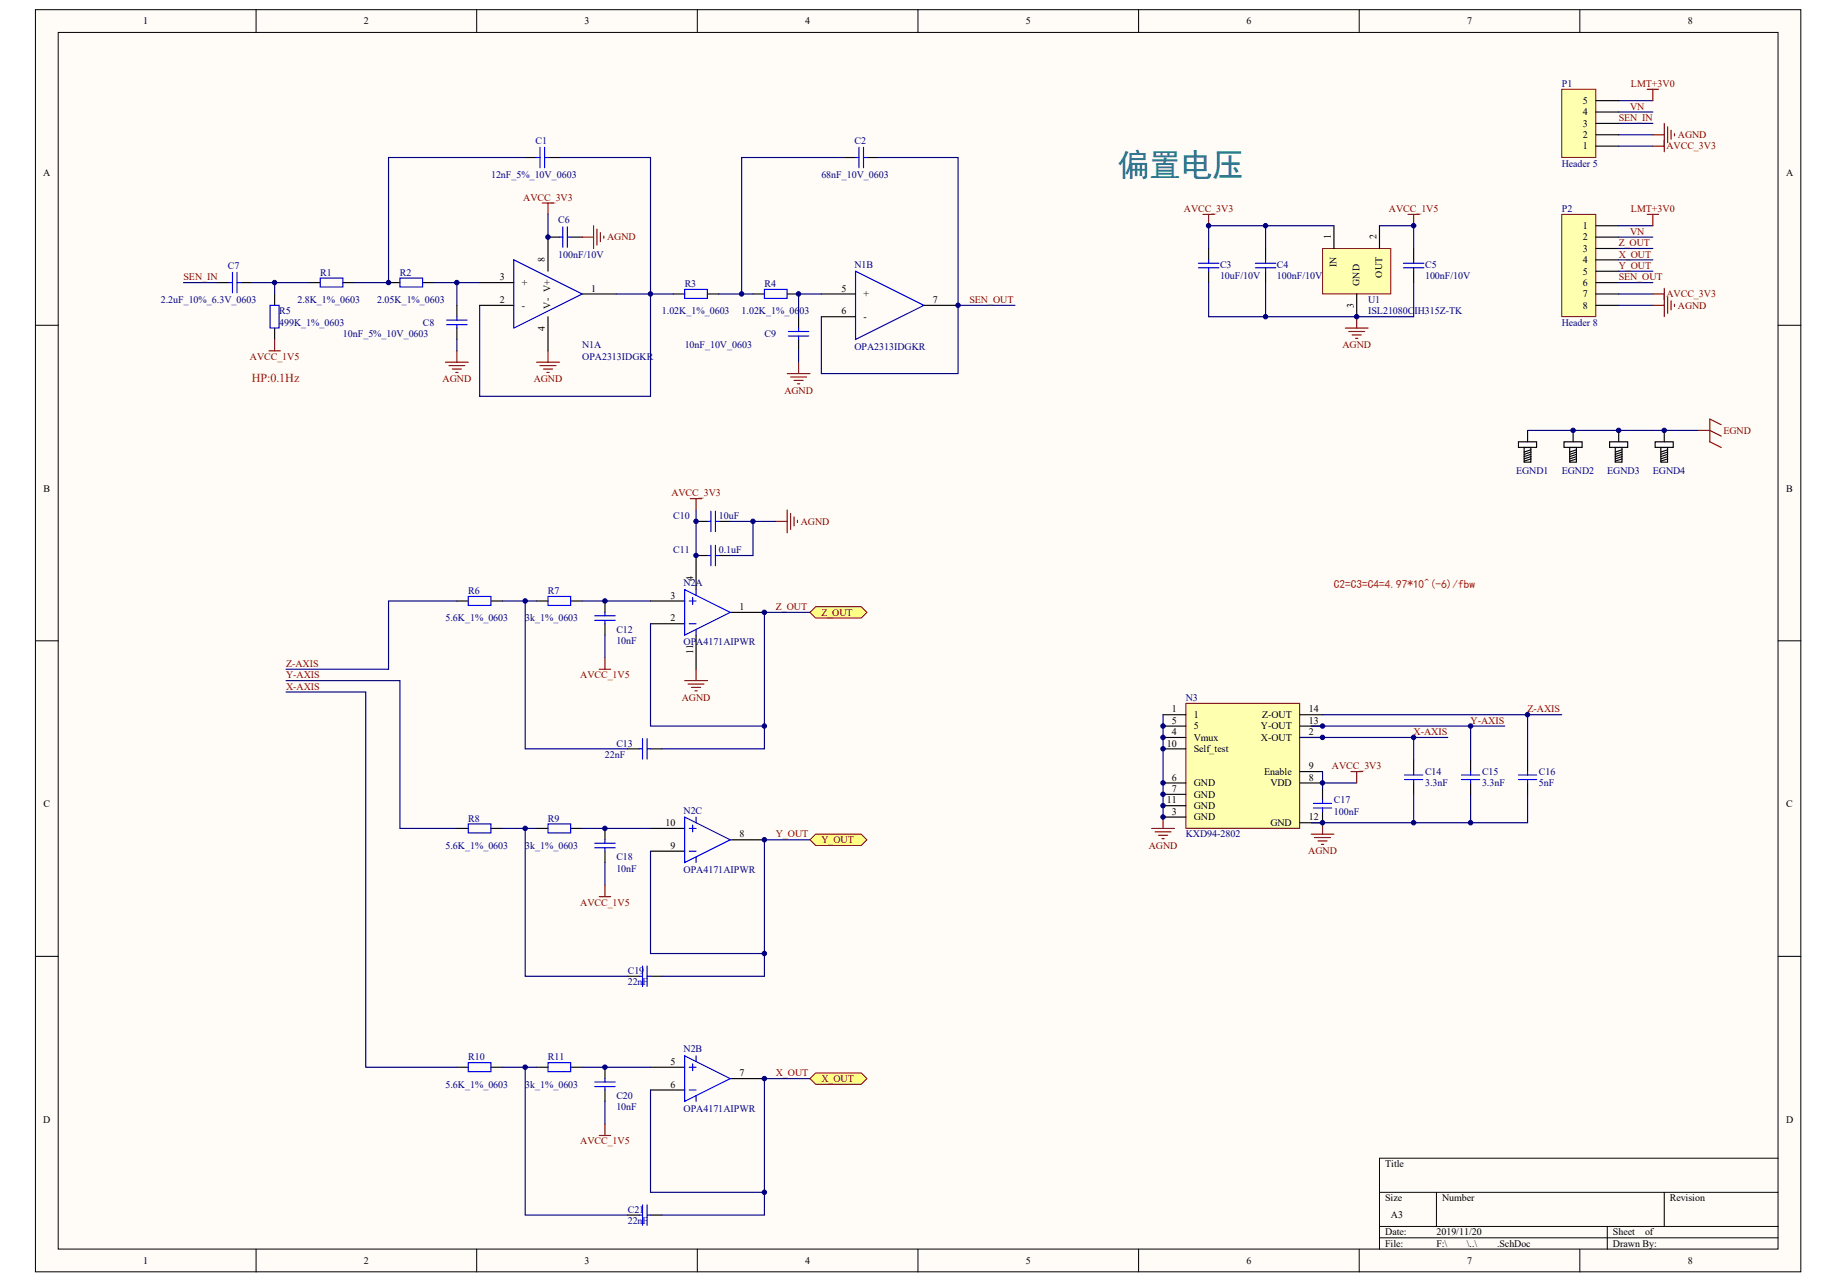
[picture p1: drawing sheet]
<svg xmlns="http://www.w3.org/2000/svg" width="289mm" height="202mm" viewBox="0 0 289 202" stroke-linecap="round" stroke-linejoin="round" font-family="sans-serif">
<g fill="#fffcf8" stroke="#000" stroke-width=".16">
<path d="M5.6 1.5h277.3v198.3h-277.3z"/>
<path d="M9.1 5.1h270.2v191.1h-270.2z"/>
</g>
<g fill="none" stroke="#000" stroke-width=".16">
<path d="M40.2 1.5v3.6M74.9 1.5v3.6M109.6 1.5v3.6M144.2 1.5v3.6M178.9 1.5v3.6M213.5 1.5v3.6M248.2 1.5v3.6M5.6 51.1h3.5M279.4 51.1h3.5M5.6 100.6h3.5M279.4 100.6h3.5M5.6 150.2h3.5"/>
<path d="M279.4 150.2h3.5M40.2 196.2v3.6M74.9 196.2v3.6M109.6 196.2v3.6M144.2 196.2v3.6M178.9 196.2v3.6M213.5 196.2v3.6M216.7 187.3h62.7M216.7 192.6h62.7M216.7 194.4h62.7M225.7 187.3v5.3M248.2 196.2v3.6"/>
<path d="M252.5 192.6v3.6M261.5 187.3v5.3M279.4 181.9h-62.7v14.3"/>
</g>
<path d="M207.8 123.9v1.8M207.8 127.4v1.8" fill="none" stroke="#000" stroke-width=".18"/>
<path d="M206.4 126.9h2.8M206.4 126.2h2.8M207.8 125.7v.5M207.8 126.9v.5" fill="none" stroke="#00f" stroke-width=".18"/>
<path d="M180.9 130.1h3.6M181.5 130.7h2.5M182 131.2h1.4M182.6 131.7h.3M182.7 128.3v1.8" fill="none" stroke="#800000" stroke-width=".18"/>
<path d="M186.3 110.5h17.9v19.6h-17.9z" fill="#ffffb0" stroke="#800000" stroke-width=".16"/>
<g fill="none" stroke="#000" stroke-width=".18">
<path d="M182.7 112.3h3.6M182.7 115.8h3.6M182.7 114h3.6M182.7 117.6h3.6M204.2 112.3h3.6M204.2 115.8h3.6M204.2 114h3.6M222.1 119.4v1.8M231 119.4v1.8M240 119.4v1.8M182.7 128.3h3.6M182.7 123h3.6"/>
<path d="M182.7 124.8h3.6M182.7 126.5h3.6M204.2 123h3.6M204.2 121.2h3.6M204.2 129.2h3.6M222.1 123v1.8M231 123v1.8M240 123v1.8"/>
</g>
<g fill="none" stroke="#000080" stroke-width=".18">
<path d="M254.3 15.8h5.4M254.3 17.6h5.4M254.3 19.4h5.4M254.3 21.2h5.4M182.7 112.3v16M204.2 115.8h17.9v3.6M206 114h25v5.4M207.8 112.3h32.2v7.1M222.1 115.8h5.4M231 114h5.4M240 112.3h5.4M206 129.2h25"/>
<path d="M207.8 121.2v1.8h5.4M207.8 123v.9M222.1 124.8v4.4M231 124.8v4.4h9v-4.4"/>
</g>
<path d="M261.5 19.4v3.6M262 19.9v2.5M259.7 21.2h1.8M262.5 20.5v1.4M263.1 21v.3M206 131h3.6M206.5 131.5h2.5M207.1 132.1h1.4M207.6 132.6h.4M207.8 129.2v1.8M212.3 121.2h1.7M213.2 121.2v1.8" fill="none" stroke="#800000" stroke-width=".18"/>
<path d="M220.7 122.4h2.8M220.7 121.7h2.8M222.1 121.2v.5M222.1 122.4v.6M229.6 122.4h2.9M229.6 121.7h2.9M231 121.2v.5M231 122.4v.6M238.6 122.4h2.8M238.6 121.7h2.8M240 121.2v.5M240 122.4v.6" fill="none" stroke="#00f" stroke-width=".18"/>
<path d="M245.4 14h5.3v10.7h-5.3z" fill="#ffffb0" stroke="#800000" stroke-width=".16"/>
<path d="M250.7 19.4h3.6M250.7 17.6h3.6M250.7 15.8h3.6M250.7 23h3.6M250.7 21.2h3.6" fill="none" stroke="#000" stroke-width=".18"/>
<path d="M254.3 23h5.4" fill="none" stroke="#000080" stroke-width=".18"/>
<path d="M259.7 23h1.8M261.5 22.1v1.7" fill="none" stroke="#800000" stroke-width=".18"/>
<g fill="#fff" stroke="#000" stroke-width=".18">
<path d="M238.6 69.4h2.8v.9h-2.8z"/>
<path d="M239.5 70.3h1v2.3h-1z"/>
</g>
<path d="M240 67.6v1.8M240.5 70.6l-1 .4M240.5 71l-1 .4M240.5 71.4l-1 .3M240.5 71.7l-1 .4M240.5 72.1l-1 .3" fill="none" stroke="#000" stroke-width=".18"/>
<g fill="#fff" stroke="#000" stroke-width=".18">
<path d="M245.7 69.4h2.9v.9h-2.9z"/>
<path d="M246.6 70.3h1.1v2.3h-1.1z"/>
</g>
<path d="M247.2 67.6v1.8M247.7 70.6l-1.1 .4M247.7 71l-1.1 .4M247.7 71.4l-1.1 .3M247.7 71.7l-1.1 .4M247.7 72.1l-1.1 .3" fill="none" stroke="#000" stroke-width=".18"/>
<g fill="#fff" stroke="#000" stroke-width=".18">
<path d="M252.9 69.4h2.8v.9h-2.8z"/>
<path d="M253.8 70.3h1v2.3h-1z"/>
</g>
<path d="M254.3 67.6v1.8M254.8 70.6l-1 .4M254.8 71l-1 .4M254.8 71.4l-1 .3M254.8 71.7l-1 .4M254.8 72.1l-1 .3" fill="none" stroke="#000" stroke-width=".18"/>
<g fill="#fff" stroke="#000" stroke-width=".18">
<path d="M260 69.4h2.9v.9h-2.9z"/>
<path d="M260.9 70.3h1.1v2.3h-1.1z"/>
</g>
<path d="M261.5 67.6v1.8M262 70.6l-1.1 .4M262 71l-1.1 .4M262 71.4l-1.1 .3M262 71.7l-1.1 .4M262 72.1l-1.1 .3" fill="none" stroke="#000" stroke-width=".18"/>
<path d="M240 67.6h26.8" fill="none" stroke="#000080" stroke-width=".18"/>
<path d="M266.8 67.6h1.8l1.8 .9M270.4 66.7l-1.8-.9v3.6l1.8 .9" fill="none" stroke="#800000" stroke-width=".18"/>
<path d="M245.4 33.7h5.3v16h-5.3z" fill="#ffffb0" stroke="#800000" stroke-width=".16"/>
<path d="M250.7 35.5h3.6M250.7 37.2h3.6M250.7 39h3.6M250.7 40.8h3.6M250.7 42.6h3.6M250.7 44.4h3.6M250.7 46.2h3.6M250.7 48h3.6" fill="none" stroke="#000" stroke-width=".18"/>
<path d="M254.3 35.5h5.4M254.3 37.2h5.4M254.3 39h5.4M254.3 46.2h5.4M254.3 48h5.4M254.3 40.8h5.4M254.3 42.6h5.4M254.3 44.4h5.4" fill="none" stroke="#000080" stroke-width=".18"/>
<path d="M258.8 14h1.8M259.7 14v1.8M258.8 33.7h1.8M259.7 33.7v1.8M259.7 46.2h1.8M259.7 48h1.8M261.5 45.3v4.4M262 46.7v2.5M262.5 47.2v1.5M263.1 47.8v.3" fill="none" stroke="#800000" stroke-width=".18"/>
<path d="M207.8 39h10.7v7.2h-10.7z" fill="#ffffb0" stroke="#800000" stroke-width=".16"/>
<g fill="none" stroke="#000" stroke-width=".18">
<path d="M82.5 24.7h1.8M86.1 24.7h1.8M87.9 37.2h-1.8v5.4M89.7 37.2h1.8M132.6 24.7h1.8M136.2 24.7h1.8M189.9 39v1.8M198.8 39v1.8M209.6 35.5v3.5M216.7 35.5v3.5M222.1 39v1.8M34.2 44.4h1.8"/>
<path d="M37.8 44.4h1.8M43.1 46.2v1.8M43.1 51.5v1.8M48.5 44.4h1.8M53.9 44.4h1.8M61 44.4h1.8M66.4 44.4h1.8M71.8 48v1.7M71.8 51.5v1.8M75.4 44.4h5.3M75.4 48h5.3M86.1 49.7v5.4"/>
<path d="M91.5 46.2h5.3M105.8 46.2h1.8M111.1 46.2h1.8M118.3 46.2h1.8M123.7 46.2h1.8M125.5 49.7v1.8M125.5 53.3v1.8M129 46.2h5.4M129 49.7h5.4M145.2 48h5.3M189.9 42.6v1.8M198.8 42.6v1.8"/>
<path d="M213.2 46.2v3.5M222.1 42.6v1.8M95 94.4v1.8M95 98v1.8M102.2 94.4h5.4M102.2 98h5.4M109.4 99.8v5.3M111.1 87.3h-1.7v5.3M112.9 87.3h1.8M114.7 96.2h5.4M98.6 117.6h1.8M102.2 117.6h1.8"/>
<path d="M102.2 130.1h5.4M102.2 133.7h5.4M114.7 131.9h5.4M102.2 167.6h5.4M102.2 171.2h5.4M114.7 169.4h5.4"/>
</g>
<g fill="none" stroke="#00f" stroke-width=".18">
<path d="M84.3 24.7h.5M84.8 23.1v3.2M85.6 24.7h.5M85.6 23.1v3.2M87.9 37.2h.5M88.4 35.6v3.3M89.1 37.2h.6M89.1 35.6v3.3M134.4 24.7h.5M134.9 23.1v3.2M135.7 24.7h.5M135.7 23.1v3.2"/>
<path d="M36 44.4h.5M36.5 42.8v3.2M37.2 44.4h.6M37.2 42.8v3.2M42.4 48h1.4v3.5h-1.4zM50.3 43.7h3.6v1.4h-3.6zM62.8 43.7h3.6v1.4h-3.6zM70.2 50.3h3.2M70.2 51h3.2M71.8 49.7v.6M71.8 51v.5M80.7 40.8l10.8 5.4-10.8 5.3z"/>
<path d="M107.6 45.5h3.5v1.4h-3.5zM120.1 45.5h3.6v1.4h-3.6zM123.9 52.1h3.2M123.9 52.8h3.2M125.5 51.5v.6M125.5 52.8v.5M134.4 42.6l10.8 5.4-10.8 5.3zM188.3 42.1h3.2M188.3 41.4h3.2M189.9 40.8v.6M189.9 42.1v.5M197.2 42.1h3.2"/>
<path d="M197.2 41.4h3.2M198.8 40.8v.6M198.8 42.1v.5M220.5 42.1h3.2M220.5 41.4h3.2M222.1 40.8v.6M222.1 42.1v.5M93.4 97.4h3.3M93.4 96.7h3.3M95 96.2v.5M95 97.4v.6M107.6 92.6l7.1 3.6-7.1 3.6z"/>
<path d="M108.3 98h1.1M108.3 94.4h1.1M108.8 93.9v1M109.4 92.6v.9M109.4 98.9v.9M111.1 87.3h.6M111.7 85.6v3.3M112.4 87.3h.5M112.4 85.6v3.3M100.4 117.6h.5M100.9 116v3.2M101.7 117.6h.5"/>
<path d="M101.7 116v3.2M107.6 128.3l7.1 3.6-7.1 3.6zM108.3 133.7h1.1M108.3 130.1h1.1M108.8 129.6v1.1M109.4 128.3v.9M109.4 134.6v.9M107.6 165.8l7.1 3.6-7.1 3.6zM108.3 171.2h1.1M108.3 167.6h1.1M108.8 167.1v1.1M109.4 165.8v.9"/>
<path d="M109.4 172.1v.9"/>
</g>
<g fill="none" stroke="#800000" stroke-width=".18">
<path d="M85.2 31.9h1.8M86.1 31.9v1.8M91.5 37.2h1.8M93.3 35.5v3.5M93.8 36v2.5M94.3 36.5v1.5M94.9 37.1v.3M189 33.7h1.8M189.9 33.7v1.8M221.2 33.7h1.8M222.1 33.7v1.8M42.3 55.1h1.7"/>
<path d="M43.1 53.3v1.8M70 56.9h3.6M70.5 57.4h2.5M71.1 58h1.4M71.6 58.5h.4M71.8 55.1v1.8M84.3 56.9h3.6M84.8 57.4h2.5M85.4 58h1.4M85.9 58.5h.4M86.1 55.1v1.8M123.7 58.7h3.6"/>
<path d="M124.2 59.2h2.5M124.7 59.7h1.5M125.5 56.9v1.8M211.4 51.5h3.5M211.9 52.1h2.5M212.4 52.6h1.5M213 53.1h.3M213.2 49.7v1.8M125.3 60.3h.3M121.9 81.9h1.8M123.7 80.1v3.6M124.2 80.6v2.5"/>
<path d="M124.7 81.2v1.4M125.3 81.7v.4M107.6 106.9h3.5M108.1 107.4h2.5M108.6 108h1.5M109.2 108.5h.3M109.4 105.1v1.8"/>
</g>
<g fill="none" stroke="#000080" stroke-width=".18">
<path d="M82.5 24.7h-21.5v19.7h-5.3M86.1 33.7v3.5M87.9 24.7h14.3v21.5h-5.4M132.6 24.7h-16.1v21.5M138 24.7h12.5v34h-21.5v-9M198.8 35.5v3.5M209.6 35.5h-19.7v3.5M216.7 35.5h5.4v3.5M28.8 44.4h5.4M39.6 44.4h8.9M43.1 44.4v1.8M68.2 44.4h3.6v3.6"/>
<path d="M71.8 53.3v1.8M71.8 44.4h3.6M105.8 46.2h-3.6v16h-26.8v-14.2M112.9 46.2h5.4M125.5 55.1v1.8M129 46.2h-3.5v3.5M150.5 48h9M189.9 44.4v5.3h32.2v-5.3M198.8 44.4v5.3"/>
</g>
<path d="M127.3 96.2l.8-.9h7.2l.9 .9-.9 .9h-7.2z" fill-rule="evenodd" fill="#ffff80" stroke="#800000" stroke-width=".16"/>
<path d="M71.8 94.4h-10.8v10.7h-16.1M78.9 94.4h3.6v23.2h16.1M82.5 94.4h1.8M91.5 94.4h10.7M95 99.8v3.5M127.3 96.2h-7.2v17.8h-17.9v-16M44.9 106.9h17.9v23.2h9M120.1 114v3.6h-16.1" fill="none" stroke="#000080" stroke-width=".18"/>
<path d="M71.8 94.4h1.8M77.1 94.4h1.8M84.3 94.4h1.8M89.7 94.4h1.8M95 130.1v1.8M95 133.7v1.8M98.6 153.3h1.8M102.2 153.3h1.8" fill="none" stroke="#000" stroke-width=".18"/>
<path d="M73.6 93.7h3.5v1.4h-3.5zM86.1 93.7h3.6v1.4h-3.6zM93.4 133.2h3.3M93.4 132.4h3.3M95 131.9v.5M95 133.2v.5M100.4 153.3h.5M100.9 151.7v3.2M101.7 153.3h.5M101.7 151.7v3.2" fill="none" stroke="#00f" stroke-width=".18"/>
<path d="M94.1 105.1h1.8M95 103.3v1.8" fill="none" stroke="#800000" stroke-width=".18"/>
<path d="M127.3 131.9l.8-.9h7.2l.9 .9-.9 .9h-7.2z" fill-rule="evenodd" fill="#ffff80" stroke="#800000" stroke-width=".16"/>
<path d="M109.4 80.1v7.2M114.7 81.9h7.2M118.3 81.9v5.4h-3.6M78.9 130.1h3.6v23.2h16.1M82.5 130.1h1.8M91.5 130.1h10.7M95 135.5v3.5M127.3 131.9h-7.2v17.9h-17.9v-16.1M120.1 149.8v3.5h-16.1" fill="none" stroke="#000080" stroke-width=".18"/>
<path d="M109.4 81.9h1.7M112.9 81.9h1.8M71.8 130.1h1.8M77.1 130.1h1.8M84.3 130.1h1.8M89.7 130.1h1.8M95 167.6v1.8M95 171.2v1.8M98.6 190.8h1.8M102.2 190.8h1.8" fill="none" stroke="#000" stroke-width=".18"/>
<g fill="none" stroke="#00f" stroke-width=".18">
<path d="M111.1 81.9h.6M111.7 80.3v3.2M112.4 81.9h.5M112.4 80.3v3.2M73.6 129.4h3.5v1.4h-3.5zM86.1 129.4h3.6v1.4h-3.6zM93.4 170.7h3.3M93.4 169.9h3.3M95 169.4v.5M95 170.7v.5M100.4 190.8h.5M100.9 189.2v3.3"/>
<path d="M101.7 190.8h.5M101.7 189.2v3.3"/>
</g>
<path d="M95 139v1.8M94.1 140.8h1.8" fill="none" stroke="#800000" stroke-width=".18"/>
<path d="M127.3 169.4l.8-.9h7.2l.9 .9-.9 .9h-7.2z" fill-rule="evenodd" fill="#ffff80" stroke="#800000" stroke-width=".16"/>
<path d="M44.9 108.7h12.6v58.9h14.3M78.9 167.6h5.4M82.5 167.6v23.2h16.1M91.5 167.6h10.7M95 173v3.6M127.3 169.4h-7.2v17.9h-17.9v-16.1M120.1 187.3v3.5h-16.1" fill="none" stroke="#000080" stroke-width=".18"/>
<path d="M71.8 167.6h1.8M77.1 167.6h1.8M84.3 167.6h1.8M89.7 167.6h1.8" fill="none" stroke="#000" stroke-width=".18"/>
<path d="M73.6 166.9h3.5v1.4h-3.5zM86.1 166.9h3.6v1.4h-3.6z" fill="none" stroke="#00f" stroke-width=".18"/>
<path d="M108.5 78.3h1.8M109.4 78.3v1.8M94.1 178.3h1.8M95 176.6v1.7" fill="none" stroke="#800000" stroke-width=".18"/>
<g fill="#000080" stroke="#000080" stroke-width=".16">
<circle cx="43.1" cy="44.4" r=".35"/>
<circle cx="61" cy="44.4" r=".35"/>
<circle cx="71.8" cy="44.4" r=".35"/>
<circle cx="82.5" cy="167.6" r=".35"/>
<circle cx="82.5" cy="130.1" r=".35"/>
<circle cx="82.5" cy="94.4" r=".35"/>
<circle cx="86.1" cy="37.2" r=".35"/>
<circle cx="95" cy="167.6" r=".35"/>
<circle cx="95" cy="130.1" r=".35"/>
<circle cx="95" cy="94.4" r=".35"/>
<circle cx="102.2" cy="46.2" r=".35"/>
<circle cx="109.4" cy="87.2" r=".35"/>
<circle cx="109.4" cy="81.9" r=".35"/>
<circle cx="116.5" cy="46.2" r=".35"/>
<circle cx="118.3" cy="81.9" r=".35"/>
<circle cx="120.1" cy="187.3" r=".35"/>
<circle cx="120.1" cy="169.4" r=".35"/>
<circle cx="120.1" cy="149.8" r=".35"/>
<circle cx="120.1" cy="131.9" r=".35"/>
<circle cx="120.1" cy="114" r=".35"/>
<circle cx="120.1" cy="96.2" r=".35"/>
<circle cx="125.5" cy="46.2" r=".35"/>
<circle cx="150.5" cy="48" r=".35"/>
<circle cx="182.7" cy="128.3" r=".35"/>
<circle cx="182.7" cy="126.5" r=".35"/>
<circle cx="182.7" cy="124.8" r=".35"/>
<circle cx="182.7" cy="123" r=".35"/>
<circle cx="182.7" cy="117.6" r=".35"/>
<circle cx="182.7" cy="115.8" r=".35"/>
<circle cx="182.7" cy="114" r=".35"/>
<circle cx="189.9" cy="35.4" r=".35"/>
<circle cx="198.8" cy="49.7" r=".35"/>
<circle cx="198.8" cy="35.4" r=".35"/>
<circle cx="207.8" cy="129.2" r=".35"/>
<circle cx="207.8" cy="123" r=".35"/>
<circle cx="207.8" cy="115.8" r=".35"/>
<circle cx="207.8" cy="114" r=".35"/>
<circle cx="213.1" cy="49.7" r=".35"/>
<circle cx="222.1" cy="129.2" r=".35"/>
<circle cx="222.1" cy="115.8" r=".35"/>
<circle cx="222.1" cy="35.4" r=".35"/>
<circle cx="231" cy="129.2" r=".35"/>
<circle cx="231" cy="114" r=".35"/>
<circle cx="240" cy="112.2" r=".35"/>
<circle cx="247.1" cy="67.6" r=".35"/>
<circle cx="254.3" cy="67.6" r=".35"/>
<circle cx="261.5" cy="67.6" r=".35"/>
</g>
<text font-size="5" fill="#008080" x="175.6" y="27.6">偏置电压</text>
<text font-size="1.9" fill="#f00" x="39.6" y="60">HP:0.1Hz</text>
<g font-size="1.8" fill="#f00">
<text x="209.6" y="92.3">C=3C=.71^-)fw</text>
<text x="210.5" y="92.3">2C=449*0(6/b</text>
</g>
<g font-size="1.6">
<text x="22.5" y="3.8">1</text>
<text x="57.2" y="3.8">2</text>
<text x="91.8" y="3.8">3</text>
<text x="126.5" y="3.8">4</text>
<text x="161.2" y="3.8">5</text>
<text x="195.8" y="3.8">6</text>
<text x="230.5" y="3.8">7</text>
<text x="265.2" y="3.8">8</text>
<text x="248.7" y="16.3">5</text>
<text x="248.7" y="23.5">1</text>
<text x="248.7" y="21.7">2</text>
<text x="248.7" y="19.9">3</text>
<text x="248.7" y="18.1">4</text>
<text x="6.8" y="27.7">A</text>
<text x="280.6" y="27.7">A</text>
<text x="248.7" y="36">1</text>
<text x="85.6" y="41.2" transform="rotate(-90 85.6 41.2)">8</text>
<text x="209.1" y="37.6" transform="rotate(-90 209.1 37.6)">1</text>
<text x="210" y="42" transform="rotate(-90 210 42)">IN</text>
<text x="216.3" y="37.6" transform="rotate(-90 216.3 37.6)">2</text>
<text x="248.7" y="37.8">2</text>
<text x="248.7" y="39.6">3</text>
<text x="248.7" y="41.3">4</text>
<text x="78.5" y="44">3</text>
<text x="78.5" y="47.6">2</text>
<text x="82" y="44.9">+</text>
<text x="92.9" y="45.8">1</text>
<text x="132.2" y="45.8">5</text>
<text x="135.7" y="46.7">+</text>
<text x="146.6" y="47.6">7</text>
<text x="213.6" y="44.9" transform="rotate(-90 213.6 44.9)">GND</text>
<text x="217.1" y="43.6" transform="rotate(-90 217.1 43.6)">OUT</text>
<text x="248.7" y="43.1">5</text>
<text x="248.7" y="44.9">6</text>
<text x="248.7" y="46.7">7</text>
<text x="82" y="48.5">-</text>
<text x="85.6" y="52" transform="rotate(-90 85.6 52)">4</text>
<text x="86.5" y="48.5" transform="rotate(-90 86.5 48.5)">V- V+</text>
<text x="132.2" y="49.4">6</text>
<text x="135.7" y="50.3">-</text>
<text x="212.7" y="48.4" transform="rotate(-90 212.7 48.4)">3</text>
<text x="248.7" y="48.5">8</text>
<text x="6.8" y="77.3">B</text>
<text x="280.6" y="77.3">B</text>
<text x="105.4" y="94">3</text>
<text x="108.9" y="91.2" transform="rotate(-90 108.9 91.2)">4</text>
<text x="116.2" y="95.8">1</text>
<text x="105.4" y="97.6">2</text>
<text x="108.9" y="102.8" transform="rotate(-90 108.9 102.8)">11</text>
<text x="184.1" y="111.9">1</text>
<text x="184.1" y="113.7">5</text>
<text x="187.6" y="112.8">1</text>
<text x="198.3" y="112.8">Z-OUT</text>
<text x="205.6" y="113.7">13</text>
<text x="205.6" y="111.9">14</text>
<text x="183.3" y="117.2">10</text>
<text x="184.1" y="115.5">4</text>
<text x="187.6" y="116.4">Vmux</text>
<text x="187.6" y="114.6">5</text>
<text x="187.6" y="118.1">Self_test</text>
<text x="198.1" y="116.4">X-OUT</text>
<text x="198.1" y="114.6">Y-OUT</text>
<text x="205.6" y="115.5">2</text>
<text x="184.1" y="122.6">6</text>
<text x="184.1" y="124.4">7</text>
<text x="187.6" y="123.5">GND</text>
<text x="187.6" y="125.3">GND</text>
<text x="198.6" y="121.7">Enable</text>
<text x="199.6" y="123.5">VDD</text>
<text x="205.6" y="122.6">8</text>
<text x="205.6" y="120.8">9</text>
<text x="6.8" y="126.8">C</text>
<text x="104.6" y="129.8">10</text>
<text x="116.2" y="131.5">8</text>
<text x="183.3" y="126.2">11</text>
<text x="184.1" y="128">3</text>
<text x="187.6" y="128.9">GND</text>
<text x="187.6" y="127.1">GND</text>
<text x="199.6" y="129.8">GND</text>
<text x="205.6" y="128.9">12</text>
<text x="280.6" y="126.8">C</text>
<text x="105.4" y="133.3">9</text>
<text x="105.4" y="167.3">5</text>
<text x="105.4" y="170.8">6</text>
<text x="116.2" y="169">7</text>
<text x="6.8" y="176.4">D</text>
<text x="280.6" y="176.4">D</text>
<text x="217.6" y="183.3">Title</text>
<text x="217.6" y="188.7">Size</text>
<text x="218.5" y="191.4">A3</text>
<text x="226.6" y="188.7">Number</text>
<text x="262.4" y="188.7">Revision</text>
<text x="217.6" y="194">Date:</text>
<text x="217.6" y="195.8">File:</text>
<text x="225.7" y="194">2019/11/20</text>
<text x="225.7" y="195.8">F:\</text>
<text x="230.5" y="195.8">\..\</text>
<text x="235.2" y="195.8">.SchDoc</text>
<text x="253.4" y="194">Sheet</text>
<text x="253.4" y="195.8">Drawn By:</text>
<text x="258.5" y="194">of</text>
<text x="22.5" y="198.5">1</text>
<text x="57.2" y="198.5">2</text>
<text x="91.8" y="198.5">3</text>
<text x="126.5" y="198.5">4</text>
<text x="161.2" y="198.5">5</text>
<text x="195.8" y="198.5">6</text>
<text x="230.5" y="198.5">7</text>
<text x="265.2" y="198.5">8</text>
</g>
<g font-size="1.6" fill="#000080">
<text x="245.4" y="13.7">P1</text>
<text x="84.1" y="22.6">C1</text>
<text x="134.2" y="22.6">C2</text>
<text x="77.1" y="27.9">12nF_5%_10V_0603</text>
<text x="129" y="27.9">68nF_10V_0603</text>
<text x="245.4" y="26.2">Header 5</text>
<text x="87.7" y="35.1">C6</text>
<text x="245.4" y="33.3">P2</text>
<text x="87.7" y="40.4">100nF/10V</text>
<text x="25.3" y="47.6">2.2uF_10%_6.3V_0603</text>
<text x="35.8" y="42.2">C7</text>
<text x="46.7" y="47.6">2.8K_1%_0603</text>
<text x="50.3" y="43.3">R1</text>
<text x="59.3" y="47.6">2.05K_1%_0603</text>
<text x="62.8" y="43.3">R2</text>
<text x="107.6" y="45.1">R3</text>
<text x="120.1" y="45.1">R4</text>
<text x="134.2" y="42.1">N1B</text>
<text x="191.7" y="42.1">C3</text>
<text x="191.7" y="43.8">10uF/10V</text>
<text x="200.6" y="42.1">C4</text>
<text x="200.6" y="43.8">100nF/10V</text>
<text x="214.9" y="47.6">U1</text>
<text x="223.9" y="42.1">C5</text>
<text x="223.9" y="43.8">100nF/10V</text>
<text x="43.9" y="49.4">R5</text>
<text x="43.9" y="51.2">499K_1%_0603</text>
<text x="53.9" y="53">10nF_5%_10V_0603</text>
<text x="66.4" y="51.2">C8</text>
<text x="104" y="49.4">1.02K_1%_0603</text>
<text x="116.5" y="49.4">1.02K_1%_0603</text>
<text x="120.1" y="53">C9</text>
<text x="214.9" y="49.4">ISL21080CIH315Z-TK</text>
<text x="245.4" y="51.2">Header 8</text>
<text x="91.5" y="54.7">N1A</text>
<text x="91.5" y="56.5">OPA2313IDGKR</text>
<text x="107.6" y="54.7">10nF_10V_0603</text>
<text x="134.2" y="54.9">OPA2313IDGKR</text>
<text x="238.2" y="74.4">EGND1</text>
<text x="245.4" y="74.4">EGND2</text>
<text x="252.5" y="74.4">EGND3</text>
<text x="259.7" y="74.4">EGND4</text>
<text x="105.8" y="81.5">C10</text>
<text x="112.9" y="81.5">10uF</text>
<text x="105.8" y="86.9">C11</text>
<text x="112.9" y="86.9">0.1uF</text>
<text x="73.6" y="93.3">R6</text>
<text x="86.1" y="93.3">R7</text>
<text x="107.4" y="92.1">N2A</text>
<text x="70" y="97.6">5.6K_1%_0603</text>
<text x="82.5" y="97.6">3k_1%_0603</text>
<text x="96.8" y="99.4">C12</text>
<text x="96.8" y="101.2">10nF</text>
<text x="107.4" y="101.4">OPA4171AIPWR</text>
<text x="186.3" y="110.1">N3</text>
<text x="95" y="119">22nF</text>
<text x="96.8" y="117.2">C13</text>
<text x="223.9" y="121.7">C14</text>
<text x="223.9" y="123.5">3.3nF</text>
<text x="232.8" y="121.7">C15</text>
<text x="232.8" y="123.5">3.3nF</text>
<text x="241.8" y="121.7">C16</text>
<text x="241.8" y="123.5">5nF</text>
<text x="73.6" y="129">R8</text>
<text x="86.1" y="129">R9</text>
<text x="107.4" y="127.8">N2C</text>
<text x="186.3" y="131.5">KXD94-2802</text>
<text x="209.6" y="126.2">C17</text>
<text x="209.6" y="128">100nF</text>
<text x="70" y="133.3">5.6K_1%_0603</text>
<text x="82.5" y="133.3">3k_1%_0603</text>
<text x="96.8" y="135.1">C18</text>
<text x="96.8" y="136.9">10nF</text>
<text x="107.4" y="137.1">OPA4171AIPWR</text>
<text x="98.6" y="153">C19</text>
<text x="98.6" y="154.8">22n</text>
<text x="101" y="154.8">F</text>
<text x="73.6" y="166.5">R10</text>
<text x="86.1" y="166.5">R11</text>
<text x="107.4" y="165.3">N2B</text>
<text x="70" y="170.8">5.6K_1%_0603</text>
<text x="82.5" y="170.8">3k_1%_0603</text>
<text x="96.8" y="172.6">C20</text>
<text x="96.8" y="174.4">10nF</text>
<text x="107.4" y="174.6">OPA4171AIPWR</text>
<text x="98.6" y="190.5">C21</text>
<text x="98.6" y="192.3">22n</text>
<text x="101" y="192.3">F</text>
</g>
<g font-size="1.6" fill="#800000">
<text x="256.1" y="17.2">VN</text>
<text x="256.2" y="13.7">LMT+3V0</text>
<text x="254.3" y="19">SEN_IN</text>
<text x="261.8" y="23.5">AVCC_3V3</text>
<text x="263.6" y="21.7">AGND</text>
<text x="82.2" y="31.5">AVCC_3V3</text>
<text x="186" y="33.3">AVCC_3V3</text>
<text x="218.2" y="33.3">AVCC_1V5</text>
<text x="256.2" y="33.3">LMT+3V0</text>
<text x="95.4" y="37.8">AGND</text>
<text x="254.3" y="40.4">X_OUT</text>
<text x="254.3" y="38.7">Z_OUT</text>
<text x="256.1" y="36.9">VN</text>
<text x="28.8" y="44">SEN_IN</text>
<text x="152.3" y="47.6">SEN_OUT</text>
<text x="254.3" y="42.2">Y_OUT</text>
<text x="254.3" y="44">SEN_OUT</text>
<text x="261.8" y="46.7">AVCC_3V3</text>
<text x="263.6" y="48.5">AGND</text>
<text x="39.3" y="56.5">AVCC_1V5</text>
<text x="210.9" y="54.7">AGND</text>
<text x="69.5" y="60.1">AGND</text>
<text x="83.9" y="60.1">AGND</text>
<text x="123.2" y="61.9">AGND</text>
<text x="270.8" y="68.1">EGND</text>
<text x="105.5" y="78">AVCC_3V3</text>
<text x="125.8" y="82.4">AGND</text>
<text x="121.9" y="95.8">Z_OUT</text>
<text x="129" y="96.7">Z_OUT</text>
<text x="44.9" y="106.5">Y-AXIS</text>
<text x="44.9" y="104.7">Z-AXIS</text>
<text x="91.2" y="106.5">AVCC_1V5</text>
<text x="44.9" y="108.3">X-AXIS</text>
<text x="107.1" y="110.1">AGND</text>
<text x="231" y="113.7">Y-AXIS</text>
<text x="240" y="111.9">Z-AXIS</text>
<text x="222.1" y="115.5">X-AXIS</text>
<text x="209.3" y="120.8">AVCC_3V3</text>
<text x="121.9" y="131.5">Y_OUT</text>
<text x="129" y="132.4">Y_OUT</text>
<text x="180.5" y="133.3">AGND</text>
<text x="205.5" y="134.2">AGND</text>
<text x="91.2" y="142.2">AVCC_1V5</text>
<text x="121.9" y="169">X_OUT</text>
<text x="129" y="169.9">X_OUT</text>
<text x="91.2" y="179.7">AVCC_1V5</text>
</g>
</svg>
